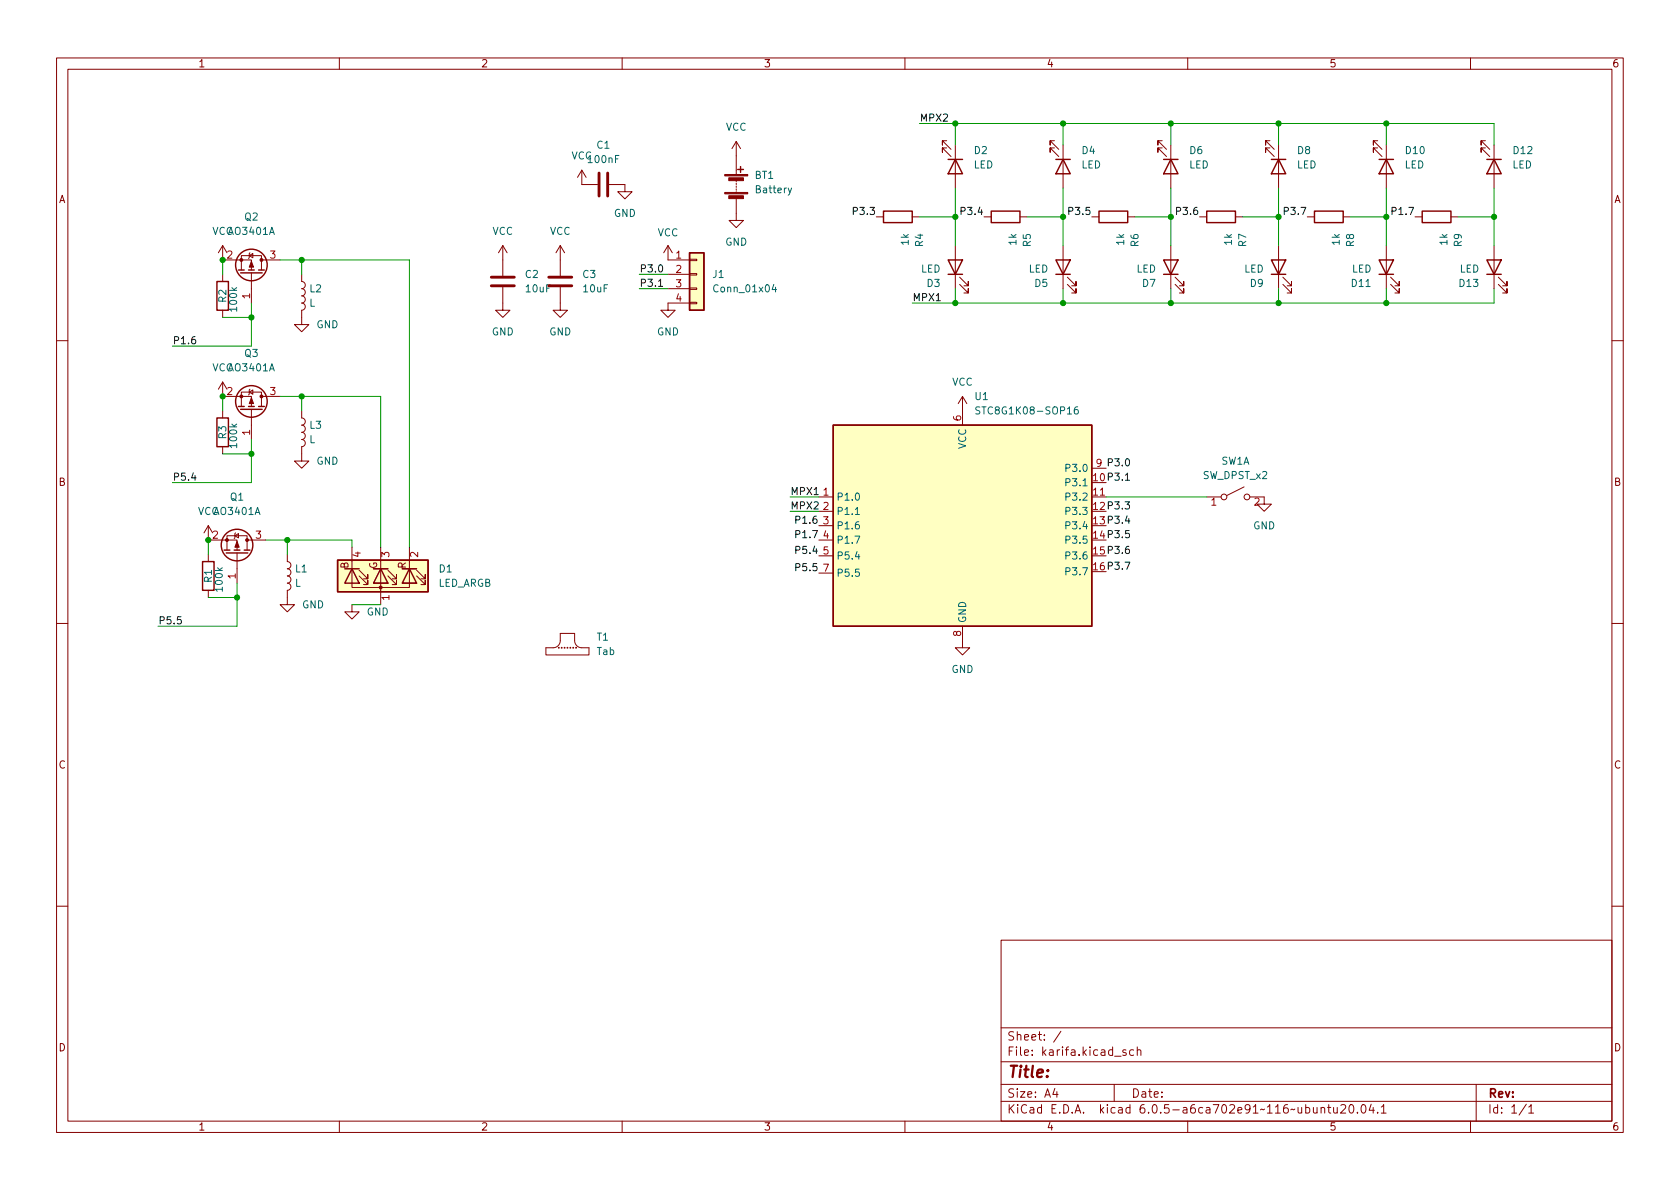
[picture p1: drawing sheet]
<svg xmlns="http://www.w3.org/2000/svg" width="297mm" height="210mm" viewBox="0 0 297 210" stroke-linecap="round" stroke-linejoin="round" font-family="sans-serif">
<g fill="none" stroke="#840000" stroke-width=".18">
<path d="M10 10.2h277v190.1h-277zM12 12.2h273v186.1h-273zM60 10.2v2M110 10.2v2M160 10.2v2M210 10.2v2M260 10.2v2M102.9 30.1l-.8 1.3M102.9 30.1v2.5h2.8M102.9 30.1l.7 1.3M107.7 32.6h2.8v1.3h1.3l-1.3 1.3-1.3-1.3h1.3M130.2 35.2v3.8h1.2l-1.2 1.3-1.3-1.3h1.3"/>
<path d="M130.2 25v5.9M130.2 31.9v.2M130.2 32.4v.2M130.2 32.9v.2M130.2 33.4v.2M130.2 33.9v.3M130.2 25l-.8 1.3M130.2 25l.7 1.3M154.9 38.3h1.3M161.3 38.3h1.3M167.4 24.9h-.8v.7v-.7l1.5 1.5M167.4 26.2h-.8v.7v-.7l1.5 1.5"/>
<path d="M168.9 25.6v7.7M174 38.3h1.3M180.3 38.3h1.3M186.4 24.9h-.7v.7v-.7l1.5 1.5M186.4 26.2h-.7v.7v-.7l1.5 1.5M188 25.6v7.7M193 38.3h1.3M199.4 38.3h1.3M205.5 24.9h-.8v.7v-.7l1.5 1.5M205.5 26.2h-.8v.7v-.7l1.5 1.5M207 25.6v7.7M212.1 38.3h1.3"/>
<path d="M218.4 38.3h1.3M224.5 24.9h-.7v.7v-.7l1.5 1.5M224.5 26.2h-.7v.7v-.7l1.5 1.5M226.1 25.6v7.7M231.1 38.3h1.3M237.5 38.3h1.3M243.6 24.9h-.8v.7v-.7l1.5 1.5M243.6 26.2h-.8v.7v-.7l1.5 1.5M245.1 25.6v7.7M250.2 38.3h1.3M256.5 38.3h1.3M262.6 24.9h-.7v.7v-.7l1.5 1.5"/>
<path d="M262.6 26.2h-.7v.7v-.7l1.5 1.5M264.2 25.6v7.7M39.4 43.4v2.6h5v1.7M39.4 43.4l-.8 1.3M39.4 48.5v1.3M39.4 54.9v1.2M39.4 43.4l.7 1.3M42.7 47.7v-2.5h3.5v2.5M44.1 45.2l.6-.4v.8zM44.2 44.7l-.1 .1v.8l-.2 .1M44.4 48.3v5.3M46.2 46h3.3"/>
<path d="M53.3 48.5v1.3a.64 .64 0 0 1 .7 .6 .64 .64 0 0 1-.7 .6 .64 .64 0 0 1 .7 .7 .64 .64 0 0 1-.7 .6 .64 .64 0 0 1 .7 .7 .64 .64 0 0 1-.7 .6 .64 .64 0 0 1 .7 .6 .64 .64 0 0 1-.7 .7v2.5h1.3l-1.3 1.3-1.2-1.3h1.2M88.9 50.8v4.1h1.3l-1.3 1.2-1.3-1.2h1.3M88.9 43.4v5.4M88.9 43.4l-.8 1.3M88.9 43.4l.8 1.3M99.1 50.8v4.1h1.2l-1.2 1.2-1.3-1.2h1.3M99.1 43.4v5.4M99.1 43.4l-.8 1.3M99.1 43.4l.7 1.3M118.1 43.4v2.6h3.8M118.1 43.4l-.8 1.3M118.1 43.4l.8 1.3"/>
<path d="M118.1 48.5h3.8M118.1 51h3.8M121.9 53.5h1.3v.2h-1.3zM121.9 50.9h1.3v.3h-1.3zM121.9 48.4h1.3v.2h-1.3zM121.9 45.8h1.3v.3h-1.3zM121.9 53.6h-3.8v1.3h1.3l-1.3 1.2-1.3-1.2h1.3M168.9 43.4v7.6M169.7 50.3l1.5 1.5v-.8v.8h-.8M169.7 49l1.5 1.5v-.7v.7h-.8M188 43.4v7.6M188.7 50.3l1.5 1.5v-.8v.8h-.7"/>
<path d="M188.7 49l1.5 1.5v-.7v.7h-.7M207 43.4v7.6M207.8 50.3l1.5 1.5v-.8v.8h-.8M207.8 49l1.5 1.5v-.7v.7h-.8M226.1 43.4v7.6M226.8 50.3l1.5 1.5v-.8v.8h-.7M226.8 49l1.5 1.5v-.7v.7h-.7M245.1 43.4v7.6M245.9 50.3l1.5 1.5v-.8v.8h-.8M245.9 49l1.5 1.5v-.7v.7h-.8M264.2 43.4v7.6M264.9 50.3l1.5 1.5v-.8v.8h-.7"/>
<path d="M264.9 49l1.5 1.5v-.7v.7h-.7M10 60.2h2M39.4 67.6v2.5h5v1.8M39.4 72.6v1.3M39.4 79v1.3M39.4 67.6l-.8 1.2M39.4 67.6l.7 1.2M42.7 71.9v-2.6h3.5v2.6M44.1 69.3l.6-.3v.7zM44.2 68.8l-.1 .2v.7l-.2 .1M44.4 72.4v5.3M46.2 70.1h3.3"/>
<path d="M53.3 72.6v1.3a.64 .64 0 0 1 .7 .6 .64 .64 0 0 1-.7 .7 .64 .64 0 0 1 .7 .6 .64 .64 0 0 1-.7 .6 .64 .64 0 0 1 .7 .7 .64 .64 0 0 1-.7 .6 .64 .64 0 0 1 .7 .7 .64 .64 0 0 1-.7 .6v2.5h1.3l-1.3 1.3-1.2-1.3h1.2M170.2 70.1v5.1M170.2 70.1l-.8 1.3M170.2 70.1l.7 1.3M285 60.2h2M36.8 93v2.5h5.1v1.8M36.8 98v1.3M36.8 93l-.7 1.2M36.8 93l.8 1.2M40.1 97.3v-2.6h3.6v2.6M41.5 94.7l.7-.3v.7zM41.7 94.2l-.2 .2v.7l-.1 .1"/>
<path d="M41.9 97.8v5.3M43.7 95.5h3.3M50.8 98v1.3a.64 .64 0 0 1 .6 .6 .64 .64 0 0 1-.6 .7 .64 .64 0 0 1 .6 .6 .64 .64 0 0 1-.6 .6 .64 .64 0 0 1 .6 .7 .64 .64 0 0 1-.6 .6 .64 .64 0 0 1 .6 .7 .64 .64 0 0 1-.6 .6v2.5h1.3l-1.3 1.3-1.3-1.3h1.3M62.2 96.8v7.1h10.2v-7.1M67.3 96.8v2.5M144.8 95.5h2.5M144.8 87.9h2.5M144.8 90.4h2.5M144.8 93h2.5M144.8 98.3h2.5M193 87.9h2.6M193 82.8h2.6"/>
<path d="M213.4 87.9h2.5M220 86.1l-3.1 1.5M221 87.9h2.5v1.2h1.3l-1.3 1.3-1.3-1.3h1.3M10 110.2h2M36.8 104.4v1.3M62.2 106.9v1.3h1.3l-1.3 1.3-1.2-1.3h1.2M63.5 100.8l1.5 1.6v-.8v.8h-.7M63.5 101.8l1.5 1.6v-.8v.8h-.7M66 103.1h2.6zM66 100.6h2.6M67.3 100.6v6.3M68.6 103.1h.1"/>
<path d="M68.6 100.8l1.5 1.6v-.8v.8h-.8M68.6 101.8l1.5 1.6v-.8v.8h-.8M71.1 103.1h2.6zM71.1 100.6h2.6M73.7 103.1h.1M73.7 100.8l1.5 1.6v-.8v.8h-.8M73.7 101.8l1.5 1.6v-.8v.8h-.8M99.1 112h2.5v1.3a1.27 1.27 0 0 0 1.3 1.2h1.2v1.3h-7.6v-1.3h1.3a1.27 1.27 0 0 0 1.3-1.2zM144.8 101.3h2.5M170.2 110.7v3.8h1.2l-1.2 1.3-1.3-1.3h1.3M285 110.2h2M10 160.2h2"/>
<path d="M177 166.3h108v32h-108zM285 160.2h2M60 198.3v2M110 198.3v2M160 198.3v2M177 194.8h108M177 191.8h108M177 187.8h108M177 181.8h108M186.5 192.5l-.4 1h1M186.9 193v1M187.6 182.4l-1.3 1.9"/>
<path d="M197 191.8v3M197.1 186.8h1.1M199.1 185.7l-.4-.1-.2 .2 .1 .3 .5 .1v.4h-.6M200.4 185.7l-.4-.1-.3 .3v.4l.2 .3h.5M201.1 185.8l.2-.2 .3 .1 .1 .9M201.1 185.1v1.5M210 198.3v2M233.6 196l.2-.2 .3 .1 .1 .9M233.6 195.8v1M234.7 195.8h.6M234.9 195.3v1.3l.4 .2M235.8 195.8l.1 1h.3l.2-.1"/>
<path d="M236.4 195.8v1M237.1 195.5l.5-.2 .3 .2v.3l-.9 1h.9M238.7 195.4l.2-.1a.81 .81 0 0 1 .5 .7 .81 .81 0 0 1-.3 .8h-.1a.81 .81 0 0 1-.6-.6 .81 .81 0 0 1 .3-.8zM240 196.7v.1M240.8 195.5l.2-.2a.81 .81 0 0 1 .6 .7 .81 .81 0 0 1-.3 .8h-.2a.81 .81 0 0 1-.3-1.3zM242.4 195.3l-.3 1h.9M242.8 195.8v1M243.6 196.7v.1M244.2 195.8l.4-.5v1.5M244.2 196.8h.9M260 198.3v2M261 191.8v6.5"/>
<path d="M269.9 195.3l-1.3 1.9M270.3 195.8l.4-.5v1.5M270.3 196.8h.9"/>
<circle cx="216.4" cy="87.9" r=".51"/>
<circle cx="220.5" cy="87.9" r=".51"/>
<circle cx="98.8" cy="114.5" r=".08"/>
<circle cx="99.3" cy="114.5" r=".08"/>
<circle cx="99.8" cy="114.5" r=".08"/>
<circle cx="100.3" cy="114.5" r=".08"/>
<circle cx="100.8" cy="114.5" r=".08"/>
<circle cx="101.3" cy="114.5" r=".08"/>
<circle cx="101.9" cy="114.5" r=".08"/>
</g>
<g fill="none" stroke="#840000" stroke-width=".25">
<path d="M130.4 30h1M130.9 29.5v1M156.2 37.3h5.1v2.1h-5.1zM167.6 28.2h2.6M168.9 28.2l1.3 2.5h-2.6zM175.3 37.3h5v2.1h-5zM186.7 28.2h2.5M188 28.2l1.2 2.5h-2.5zM194.3 37.3h5.1v2.1h-5.1zM205.7 28.2h2.6M207 28.2l1.3 2.5h-2.6zM213.4 37.3h5v2.1h-5z"/>
<path d="M224.8 28.2h2.5M226.1 28.2l1.2 2.5h-2.5zM232.4 37.3h5.1v2.1h-5.1zM243.8 28.2h2.6M245.1 28.2l1.3 2.5h-2.6zM251.5 37.3h5v2.1h-5zM262.9 28.2h2.5M264.2 28.2l1.2 2.5h-2.5zM38.4 49.8h2v5.1h-2zM42.2 47.7h1M42.5 48.3h3.9M43.9 47.7h1.1"/>
<path d="M45.7 47.7h1M121.9 44.7h2.6v10.2h-2.6zM167.6 46h2.6l-1.3 2.5zM167.6 48.5h2.6M186.7 46h2.5l-1.2 2.5zM186.7 48.5h2.5M205.7 46h2.6l-1.3 2.5zM205.7 48.5h2.6M224.8 46h2.5l-1.2 2.5zM224.8 48.5h2.5M243.8 46h2.6l-1.3 2.5zM243.8 48.5h2.6"/>
<path d="M262.9 46h2.5l-1.2 2.5zM262.9 48.5h2.5M38.4 73.9h2v5.1h-2zM42.2 71.9h1M42.5 72.4h3.9M43.9 71.9h1.1M45.7 71.9h1M147.3 75.2h45.7v35.5h-45.7zM35.8 99.3h2v5.1h-2zM39.6 97.3h1M40 97.8h3.8M41.4 97.3h1"/>
<path d="M43.2 97.3h1M59.7 99.1h16v5.5h-16zM61 100.6h2.5M62.2 100.6l1.3 2.5h-2.5zM66 100.6h2.6M67.3 100.6l1.3 2.5h-2.6zM71.1 100.6h2.6M72.4 100.6l1.3 2.5h-2.6z"/>
<circle cx="44.4" cy="46.9" r="2.79"/>
<circle cx="44.4" cy="71" r="2.79"/>
<circle cx="41.9" cy="96.4" r="2.79"/>
</g>
<g fill="#ffffc2" stroke="#ffffc2" stroke-width=".18">
<path d="M59.7 99.1h16v5.5h-16z"/>
<path d="M147.3 75.2h45.7v35.5h-45.7z"/>
<path d="M121.9 44.7h2.6v10.2h-2.6z"/>
</g>
<g fill="#840000" stroke="#840000" stroke-width=".18">
<path d="M41.9 95.8l.4 1h-.8z"/>
<path d="M44.4 70.4l.4 1h-.7z"/>
<path d="M44.4 46.2l.4 1h-.7z"/>
<path d="M128.1 34h4.1v.3h-4.1z"/>
<path d="M128.1 30.9h4.1v.2h-4.1z"/>
<path d="M128.9 34.6h2.5v.5h-2.5z"/>
<path d="M128.9 31.4h2.5v.5h-2.5z"/>
<circle cx="67.3" cy="103.9" r=".25"/>
<circle cx="40.1" cy="95.5" r=".25"/>
<circle cx="43.7" cy="95.5" r=".25"/>
<circle cx="42.7" cy="70.1" r=".25"/>
<circle cx="46.2" cy="70.1" r=".25"/>
<circle cx="42.7" cy="46" r=".25"/>
<circle cx="46.2" cy="46" r=".25"/>
</g>
<path d="M105.9 30.6v4.1M107.4 30.6v4.1M86.9 50.5h4M86.9 49h4M97 50.5h4.1M97 49h4.1" fill="none" stroke="#840000" stroke-width=".51"/>
<path d="M140 33.3l-.5 1.1-.1 .1M136.8 50.3l-.3 .9h.8M137.1 50.8v.8M173.2 72l-.4-.1-.2 .2v.3l.5 .3 .1 .3-.2 .2h-.5M190.5 71.9l-.3 .1a.86 .86 0 0 0 0 1.2l.4-.1 .1-.4-.3-.3-.3 .1-.2 .2M151.2 91h.8" fill="none" stroke="#006464" stroke-width=".18"/>
<path d="M116.4 50.6h.8M199 84.9h.7" fill="none" stroke="#0f0f0f" stroke-width=".18"/>
<g fill="none" stroke="#009600" stroke-width=".18">
<path d="M162.6 21.8h101.6v3.8M162.6 38.3h6.3M168.9 21.8v3.8M168.9 33.3v10.1M181.6 38.3h6.4M188 21.8v3.8M188 33.3v10.1M200.7 38.3h6.3M207 21.8v3.8M207 33.3v10.1M219.7 38.3h6.4M226.1 21.8v3.8"/>
<path d="M226.1 33.3v10.1M238.8 38.3h6.3M245.1 21.8v3.8M245.1 33.3v10.1M257.8 38.3h6.4M264.2 33.3v10.1M39.4 46v2.5M39.4 56.1h5M44.4 53.6v7.6h-13.9M49.5 46h22.9v50.8M53.3 46v2.5M113 48.5h5.1"/>
<path d="M113 51h5.1M168.9 51v2.6M188 51v2.6M207 51v2.6M226.1 51v2.6M245.1 51v2.6M264.2 51v2.6h-102.9M39.4 70.1v2.5M44.4 77.7v7.6h-13.9M49.5 70.1h17.8v26.7M53.3 70.1v2.5M36.8 95.5v2.5"/>
<path d="M39.4 80.3h5M47 95.5h15.2v1.3M50.8 95.5v2.5M139.7 87.9h5.1M139.7 90.4h5.1M195.6 87.9h17.8M36.8 105.7h5.1M41.9 103.1v7.6h-14M62.2 106.9h5.1"/>
</g>
<g fill="#009600" stroke="#009600" stroke-width=".18">
<circle cx="168.9" cy="53.6" r=".46"/>
<circle cx="207" cy="38.3" r=".46"/>
<circle cx="226.1" cy="53.6" r=".46"/>
<circle cx="207" cy="53.6" r=".46"/>
<circle cx="188" cy="53.6" r=".46"/>
<circle cx="245.1" cy="21.8" r=".46"/>
<circle cx="245.1" cy="38.3" r=".46"/>
<circle cx="245.1" cy="53.6" r=".46"/>
<circle cx="226.1" cy="38.3" r=".46"/>
<circle cx="226.1" cy="21.8" r=".46"/>
<circle cx="264.2" cy="38.3" r=".46"/>
<circle cx="36.8" cy="95.5" r=".46"/>
<circle cx="41.9" cy="105.7" r=".46"/>
<circle cx="44.4" cy="80.3" r=".46"/>
<circle cx="50.8" cy="95.5" r=".46"/>
<circle cx="168.9" cy="21.8" r=".46"/>
<circle cx="188" cy="21.8" r=".46"/>
<circle cx="168.9" cy="38.3" r=".46"/>
<circle cx="207" cy="21.8" r=".46"/>
<circle cx="188" cy="38.3" r=".46"/>
<circle cx="39.4" cy="70.1" r=".46"/>
<circle cx="53.3" cy="70.1" r=".46"/>
<circle cx="44.4" cy="56.1" r=".46"/>
<circle cx="39.4" cy="46" r=".46"/>
<circle cx="53.3" cy="46" r=".46"/>
</g>
<text font-size="2.8" fill="#840000" x="178" y="190.6">Title:</text>
<g font-size="2.1" fill="#840000">
<text x="178" y="184">Sheet: /</text>
<text x="178" y="186.7">File: karifa.kicad_sch</text>
<text x="178" y="196.9">KiCad E.D.A. kicad 6.0.5-a6ca702e91~116~ubuntu20.04.1</text>
<text x="178" y="194.1">Size: A4</text>
<text x="200" y="194.1">Date:</text>
<text x="263" y="194.1">Rev:</text>
<text x="263" y="196.9">Id: 1/1</text>
</g>
<g font-size="1.8" fill="#840000">
<text x="35" y="11.9">1</text>
<text x="85" y="11.9">2</text>
<text x="135" y="11.9">3</text>
<text x="185" y="11.9">4</text>
<text x="235" y="11.9">5</text>
<text x="285" y="11.9">6</text>
<text x="10.3" y="35.9">A</text>
<text x="285.3" y="35.9">A</text>
<text x="10.3" y="85.9">B</text>
<text x="285.3" y="85.9">B</text>
<text x="61.6" y="100.6" transform="rotate(-90 61.6 100.6)">B</text>
<text x="66.7" y="100.6" transform="rotate(-90 66.7 100.6)">G</text>
<text x="71.8" y="100.6" transform="rotate(-90 71.8 100.6)">R</text>
<text x="10.3" y="135.9">C</text>
<text x="285.3" y="135.9">C</text>
<text x="10.3" y="185.9">D</text>
<text x="285.3" y="185.9">D</text>
<text x="35" y="199.9">1</text>
<text x="85" y="199.9">2</text>
<text x="135" y="199.9">3</text>
<text x="185" y="199.9">4</text>
<text x="235" y="199.9">5</text>
<text x="285" y="199.9">6</text>
</g>
<g font-size="1.8" fill="#006464">
<text x="128.3" y="23.1">VCC</text>
<text x="101" y="28.2">VCC</text>
<text x="104.1" y="28.8">100nF</text>
<text x="105.5" y="26.3">C1</text>
<text x="172.1" y="29.8">LED</text>
<text x="172.3" y="27.2">D2</text>
<text x="191.2" y="29.8">LED</text>
<text x="191.3" y="27.2">D4</text>
<text x="210.2" y="29.8">LED</text>
<text x="210.4" y="27.2">D6</text>
<text x="229.3" y="29.8">LED</text>
<text x="229.4" y="27.2">D8</text>
<text x="248.3" y="29.8">LED</text>
<text x="248.6" y="27.2">D10</text>
<text x="267.4" y="29.8">LED</text>
<text x="267.6" y="27.2">D12</text>
<text x="133.5" y="31.6">BT1</text>
<text x="133.7" y="34.2">Battery</text>
<text x="37.5" y="41.5">VCCAO3401A</text>
<text x="43.3" y="39">Q2</text>
<text x="87" y="41.5">VCC</text>
<text x="97.2" y="41.5">VCC</text>
<text x="108.5" y="38.3">GND</text>
<text x="116.2" y="41.8">VCC</text>
<text x="128.2" y="43.4">GND</text>
<text x="160.7" y="43.3" transform="rotate(-90 160.7 43.3)">1k</text>
<text x="163.2" y="43.6" transform="rotate(-90 163.2 43.6)">R4</text>
<text x="179.7" y="43.3" transform="rotate(-90 179.7 43.3)">1k</text>
<text x="182.2" y="43.6" transform="rotate(-90 182.2 43.6)">R5</text>
<text x="198.8" y="43.3" transform="rotate(-90 198.8 43.3)">1k</text>
<text x="201.3" y="43.6" transform="rotate(-90 201.3 43.6)">R6</text>
<text x="217.8" y="43.3" transform="rotate(-90 217.8 43.3)">1k</text>
<text x="220.3" y="43.6" transform="rotate(-90 220.3 43.6)">R7</text>
<text x="236.9" y="43.3" transform="rotate(-90 236.9 43.3)">1k</text>
<text x="239.4" y="43.6" transform="rotate(-90 239.4 43.6)">R8</text>
<text x="255.9" y="43.3" transform="rotate(-90 255.9 43.3)">1k</text>
<text x="258.4" y="43.6" transform="rotate(-90 258.4 43.6)">R9</text>
<text x="40" y="53.4" transform="rotate(-90 40 53.4)">R2</text>
<text x="54.8" y="51.7">L2</text>
<text x="92.9" y="49.1">C2</text>
<text x="93.1" y="51.7">10uF</text>
<text x="103.1" y="49.1">C3</text>
<text x="103.2" y="51.7">10uF</text>
<text x="126" y="49.1">J1</text>
<text x="126.5" y="51.7">Conn_01x04</text>
<text x="162.8" y="48.2">LED</text>
<text x="163.9" y="50.7">D3</text>
<text x="181.8" y="48.2">LED</text>
<text x="183" y="50.7">D5</text>
<text x="200.9" y="48.2">LED</text>
<text x="202" y="50.7">D7</text>
<text x="219.9" y="48.2">LED</text>
<text x="221.1" y="50.7">D9</text>
<text x="239" y="48.2">LED</text>
<text x="239" y="50.7">D11</text>
<text x="258" y="48.2">LED</text>
<text x="258.1" y="50.7">D13</text>
<text x="41.9" y="54.9" transform="rotate(-90 41.9 54.9)">100k</text>
<text x="54.7" y="54.2">L</text>
<text x="55.9" y="58">GND</text>
<text x="86.9" y="59.3">GND</text>
<text x="97.1" y="59.3">GND</text>
<text x="116.1" y="59.3">GND</text>
<text x="37.5" y="65.7">VCCAO3401A</text>
<text x="43.3" y="63.1">Q3</text>
<text x="168.3" y="68.2">VCC</text>
<text x="172.4" y="70.7">U1</text>
<text x="40" y="77.6" transform="rotate(-90 40 77.6)">R3</text>
<text x="54.8" y="75.8">L3</text>
<text x="173.4" y="73.3">STC8G1K08-SOP16</text>
<text x="41.9" y="79.1" transform="rotate(-90 41.9 79.1)">100k</text>
<text x="54.7" y="78.4">L</text>
<text x="55.9" y="82.2">GND</text>
<text x="170.8" y="79.4" transform="rotate(-90 170.8 79.4)">VCC</text>
<text x="188.9" y="83.4">P3.0</text>
<text x="215.9" y="82.2">SW1A</text>
<text x="40.7" y="88.5">Q1</text>
<text x="147.8" y="88.5">P1.0</text>
<text x="188.9" y="86">P3.1</text>
<text x="188.9" y="88.5">P3.2</text>
<text x="212.7" y="84.7">SW_DPST_x2</text>
<text x="35" y="91.1">VCCAO3401A</text>
<text x="147.8" y="91.1">P1.1</text>
<text x="147.8" y="93.6">P1.6</text>
<text x="188.9" y="91.1">P3.3</text>
<text x="188.9" y="93.6">P3.4</text>
<text x="221.6" y="93.6">GND</text>
<text x="52.2" y="101.2">L1</text>
<text x="77.7" y="101.2">D1</text>
<text x="147.8" y="96.1">P1.7</text>
<text x="147.8" y="98.9">P5.4</text>
<text x="147.8" y="102">P5.5</text>
<text x="188.9" y="96.1">P3.5</text>
<text x="188.9" y="98.9">P3.6</text>
<text x="188.9" y="101.7">P3.7</text>
<text x="37.5" y="103" transform="rotate(-90 37.5 103)">R1</text>
<text x="39.4" y="104.5" transform="rotate(-90 39.4 104.5)">100k</text>
<text x="52.1" y="103.8">L</text>
<text x="53.4" y="107.6">GND</text>
<text x="77.3" y="103.8">LED_ARGB</text>
<text x="64.8" y="108.8">GND</text>
<text x="105.5" y="113.3">T1</text>
<text x="170.8" y="110.2" transform="rotate(-90 170.8 110.2)">GND</text>
<text x="105.5" y="115.8">Tab</text>
<text x="168.2" y="119">GND</text>
</g>
<g font-size="1.8" fill="#0f0f0f">
<text x="162.6" y="21.5">MPX2</text>
<text x="151.3" y="38">P3.3</text>
<text x="170.4" y="38">P3.4</text>
<text x="189.4" y="38">P3.5</text>
<text x="208.5" y="38">P3.6</text>
<text x="227.5" y="38">P3.7</text>
<text x="246.6" y="38">P1.7</text>
<text x="113" y="48.2">P3.0</text>
<text x="113" y="50.7">P3.1</text>
<text x="161.3" y="53.2">MPX1</text>
<text x="30.5" y="60.9">P1.6</text>
<text x="193.8" y="82.5">9 P3.0</text>
<text x="30.5" y="85">P5.4</text>
<text x="139.7" y="87.5">MPX1</text>
<text x="193.3" y="85.1">10P3.1</text>
<text x="139.7" y="90.1">MPX2</text>
<text x="141.1" y="95.1">P1.7</text>
<text x="141.1" y="92.6">P1.6</text>
<text x="193.3" y="90.2">12P3.3</text>
<text x="193.3" y="92.7">13P3.4</text>
<text x="193.3" y="95.2">14P3.5</text>
<text x="141.1" y="97.9">P5.4</text>
<text x="141.1" y="101">P5.5</text>
<text x="193.3" y="98">15P3.6</text>
<text x="193.3" y="100.8">16P3.7</text>
<text x="27.9" y="110.4">P5.5</text>
</g>
<g font-size="1.8" fill="#a90000">
<text x="40.1" y="45.7">2</text>
<text x="47.8" y="45.7">3</text>
<text x="119.5" y="45.7">1</text>
<text x="44.2" y="52.8" transform="rotate(-90 44.2 52.8)">1</text>
<text x="119.5" y="48.3">2</text>
<text x="119.5" y="50.8">3</text>
<text x="119.5" y="53.3">4</text>
<text x="40.1" y="69.8">2</text>
<text x="47.8" y="69.8">3</text>
<text x="44.2" y="76.9" transform="rotate(-90 44.2 76.9)">1</text>
<text x="169.9" y="74.4" transform="rotate(-90 169.9 74.4)">6</text>
<text x="145.6" y="87.6">1</text>
<text x="193.3" y="87.6">11</text>
<text x="214.1" y="89.4">1</text>
<text x="221.8" y="89.4">2</text>
<text x="37.6" y="95.2">2</text>
<text x="45.2" y="95.2">3</text>
<text x="145.6" y="90.2">2</text>
<text x="145.6" y="92.7">3</text>
<text x="145.6" y="95.2">4</text>
<text x="63.8" y="98.5" transform="rotate(-90 63.8 98.5)">4</text>
<text x="68.8" y="98.5" transform="rotate(-90 68.8 98.5)">3</text>
<text x="73.9" y="98.5" transform="rotate(-90 73.9 98.5)">2</text>
<text x="145.6" y="98">5</text>
<text x="145.6" y="101.1">7</text>
<text x="41.7" y="102.3" transform="rotate(-90 41.7 102.3)">1</text>
<text x="68.8" y="106.2" transform="rotate(-90 68.8 106.2)">1</text>
<text x="169.9" y="112.5" transform="rotate(-90 169.9 112.5)">8</text>
</g>
</svg>
